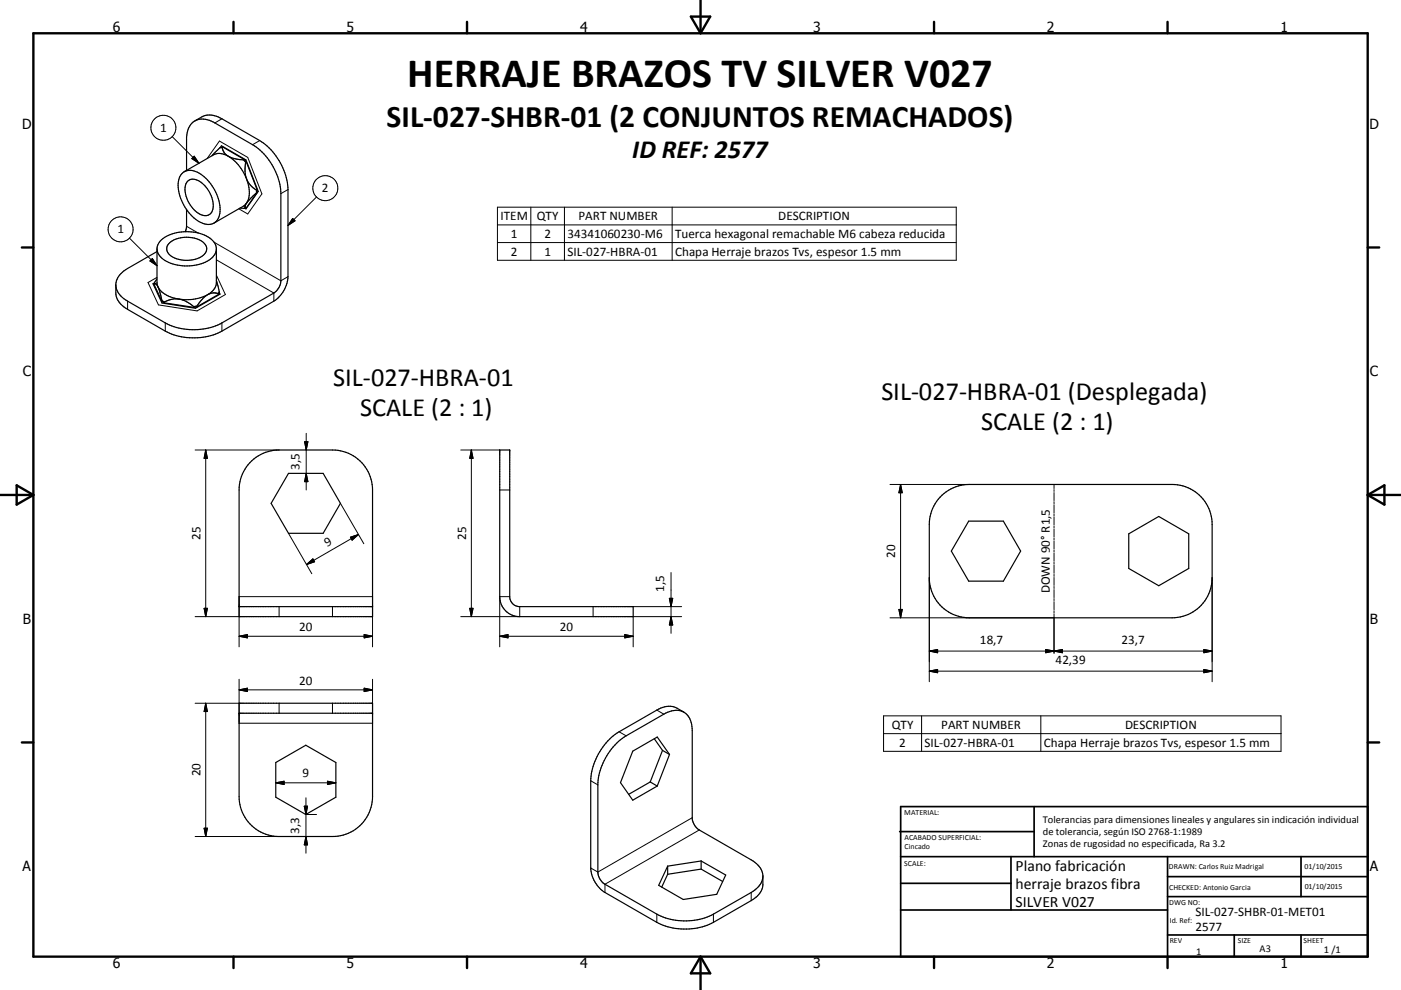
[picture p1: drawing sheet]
<svg xmlns="http://www.w3.org/2000/svg" width="420mm" height="297mm" viewBox="0 0 420 297" stroke-linecap="round" stroke-linejoin="round" font-family="sans-serif">
<g fill="none" stroke="#000" stroke-width=".36">
<path d="M58.4 36.3l2.1-1.2a6 6 0 0 1 6 .5l11.4 6.6a18.8 18.8 0 0 1 8.4 14.7v26.1a9.4 9.4 0 0 1-4.2 7.3l-15.6 9a18.9 18.9 0 0 1-16.9 0l-11.3-6.5a6 6 0 0 1-3.6-4.9v-2.7a6.1 6.1 0 0 1 3.6-4.7l8.8-5M54.4 52.2a4 4 0 0 1 5.3-.3 13.5 13.5 0 0 1 6.2 12.1 3.6 3.6 0 0 1-5.7 2.8 13.1 13.1 0 0 1-6.6-12.9zM55.9 51.1v-10a5 5 0 0 1 4.6-5.4l1.6 .2 1.7 .7 11.9 6.8a18.7 18.7 0 0 1 8.5 14.7v26.1a4.7 4.7 0 0 1-2.1 3.7l-16.2 9.3a18.9 18.9 0 0 1-16.3-.3l-11.3-6.6a6.3 6.3 0 0 1-3.6-4.6M56.2 54.4a3.2 3.2 0 0 1 4.4 .6 8.1 8.1 0 0 1 2.9 8.6 2.67 2.67 0 0 1-4.1 .3 8.6 8.6 0 0 1-3.6-8.8zM66 44.3l-2.5 2.4M66 44.3l.4-.6 7.3 4.3 3.7 9.4-3.7 5.3-.3-.2M66.6 44.2l-.6 .1M66.6 44.2l.6 1.6 1.3 1.1M66.8 44.1l-.8 .2M66.8 44.1l-.2 .1M66.8 44.1l6.5 3.8M68.5 46.9l1.8 .7 2.7 .4"/>
<path d="M68.5 46.9a13.4 13.4 0 0 1 5.4 6.8M68.5 46.9a4.4 4.4 0 0 0-4.5-.4l-8.7 5M73 48l.7 .7M73.3 47.9l.6 .7M73.3 47.9l-.3 .1M73.7 48.7a9.8 9.8 0 0 0 .2 5M73.9 48.6l-.2 .1M73.9 48.6l3.2 8.3M73.9 53.7l1.1 1.8 1.9 1.6M73.9 53.7a8.3 8.3 0 0 1 0 7.2M76.9 57.1v.8M76.9 57.9l-3 3"/>
<path d="M77.1 56.9v.8M77.1 56.9l-.2 .2M77.1 57.7l-.2 .2M77.1 57.7l-3.4 4.8M47.1 74.7v10.1l.3 1.3M48.5 71.9a12.9 12.9 0 0 1 15.2 .2 3.6 3.6 0 0 1-1.1 6 13.1 13.1 0 0 1-14.4-1 3.4 3.4 0 0 1 .3-5.2zM50.6 73.1a8.5 8.5 0 0 1 10.7-.1 2.51 2.51 0 0 1-1.2 4.2 8.7 8.7 0 0 1-9.6-1.1 2.25 2.25 0 0 1 .1-3zM55.9 62.8v5.1l-.3 1.6M64.9 74.7v10.1a4.4 4.4 0 0 1-2.6 3.6M72 62.4l1.4 .1M73.7 62.5h-.3M73.9 60.9l-1 1-8.8 5"/>
<path d="M73.9 60.9a1.1 1.1 0 0 0-.2 1.6M46.2 85.1l2.4 5.4M46.2 85.1l.6 .1 .6 .9M46.3 84.9l-.4 .2 2.7 5.8 10 1.6 7.4-4.3-.3-.4M47.1 83.7l-.9 1.4M47.4 86.1l1.2 4.1M47.4 86.1a8.1 8.1 0 0 0 6.3 3.6M48.6 90.5l.7 .4M48.6 90.2l.7 .4M48.6 90.2v.3M49.3 90.6v.3M49.3 90.9l8.8 1.3"/>
<path d="M53.7 89.7l2.1 .7 2.3 1.6M53.7 89.7l-2.4 .1-2 .8M58.1 92v.2M59 92.1l-.9 .1M59 91.8v.3M59 91.8l-.9 .2M62.3 88.4l-1.6 1.3-1.7 2.1M62.3 88.4a13.8 13.8 0 0 1-8.6 1.3M64.9 84.2l.8 3.3M65.5 88.1v.2M65.5 88.3l-6.5 3.8M65.5 88.1l-.7-.2a3.4 3.4 0 0 0-2.5 .5"/>
<path d="M65.7 87.8l-.2 .5M65.7 87.5v.3M65.7 87.5l-.2 .6M74.9 138.8a12 12 0 0 1 8.8-3.8h16a12 12 0 0 1 12 12v38h-40v-38a11.9 11.9 0 0 1 3.2-8.2zM149.8 135h3v44a2.99 2.99 0 0 0 3 3h34v3h-34a6 6 0 0 1-6-6zM86.5 142h10.4l5.2 9-5.2 9h-10.4l-5.2-9zM282.4 148.6a12 12 0 0 1 8.2-3.3h60.8a12 12 0 0 1 12 12v16a12 12 0 0 1-12 12.1h-60.8a12 12 0 0 1-12-12.1v-16a12 12 0 0 1 3.8-8.7zM290.4 156.3h10.4l5.2 9-5.2 9.1h-10.4l-5.2-9.1zM338.4 160.2l9-5.3 9 5.3v10.3l-9 5.2-9-5.2zM71.7 182h40M71.7 211h40v28a12 12 0 0 1-12 12h-16a12 12 0 0 1-12-12zM71.7 214h40"/>
<path d="M205 213.6l-2.1-1.2a6 6 0 0 0-6 .6l-11.3 6.5a18.8 18.8 0 0 0-8.5 14.7v26.2a9.4 9.4 0 0 0 4.3 7.4l15.5 8.9a18.9 18.9 0 0 0 17 0l11.3-6.5a6 6 0 0 0 3.5-4.9v-2.7a6 6 0 0 0-3.5-4.6l-15.6-9a4.7 4.7 0 0 1-2.1-3.3v-26.5a5.5 5.5 0 0 0-3.6-6 6.9 6.9 0 0 0-4.9 1.1l-11.3 6.5a18.7 18.7 0 0 0-8.5 14.7v26.1a4.6 4.6 0 0 0 2.2 3.7l15.5 9a18.7 18.7 0 0 0 17 0l11.3-6.5a6.1 6.1 0 0 0 3.5-4.7M82.7 228.8l9-5.2 9 5.2v10.4l-9 5.2-9-5.2zM194.9 234.6l-6.4 3.7M194.9 234.6l2.1 1.2M196.2 221.6l2.4 3.5M198.6 225.1l-3.7 9.5M198.6 225.1l2.1 1.2M200.7 226.3l-3.7-5.2-7.3 4.3-3.7 9.4 3.7 5.3 7.3-4.3M200.7 226.3l-3.7 9.5M200.2 259.9v2.4M210.2 258.3l7.4 4.2-2.7 5.8-10.1 1.6-7.3-4.3 2.7-5.7M210.2 258.3v2.4"/>
<path d="M210.2 258.3l-10 1.6M200.2 262.3l-1.8 3.8M210.2 260.7l6.5 3.8M210.2 260.7l-10 1.6"/>
</g>
<g fill="none" stroke="#000" stroke-width=".3">
<path d="M66.5 35.6l-2.1 1.3M51.6 41l8 8M58.2 46.9l1.4 2.1-2.1-1.4zM62.1 47.6l3.7-5.3 8.5 4.9 4.2 11-4.2 6-2.7-1.6M77.9 42.2l-2.2 1.2M86.3 56.9l-2.1 1.2M94.9 59.1l-8.6 8.5M38.8 71.5l8.3 8.2M45 78.3l.7-.7 1.4 2.1zM55.9 67.9l3.5 2M64.2 72.7l20 11.5 2.1-1.2M64.9 78l17.2 9.9v2.4"/>
<path d="M87.7 65.5l.8 .7-2.2 1.4zM149.1 62.2h137.6v15.9h-137.6zM149.1 67.5h137.6M149.1 72.8h137.6M159.1 62.2v15.9M169.2 62.2v15.9M201.5 62.2v15.9M38.3 90.3v2.5M49.6 96.9v2.4M64.9 82.6l2.7 5.8-8.5 4.9-11.6-1.8-3.1-6.7 2.7-1.6M66.5 96.9v2.4M58.5 135h25.2"/>
<path d="M61.7 135v50M61.7 135l.5 2.5h-1zM91.3 132.5h1l-.5 2.5zM91.8 130v17M138.1 135h11.7M141.3 135l.5 2.5h-1zM141.3 135v50M86.5 160l7 12.1M91.8 142l.5 2.5h-1zM102.1 151l7 12.1M149.8 147h3M266.8 145.3h49.2v1.3"/>
<path d="M270 145.3v40.1M270 145.3l.5 2.5h-1zM316 146.9v.6M316 147.8v2.4M316 150.5v.6M316 151.4v2.4M316 154.1v.6M316 155v2.5M316 157.8v.6M316 158.7v2.4M91.9 169.4l1.9-1.7 .5 .8zM105.1 161.2l2.4-.8-1.9 1.7z"/>
<path d="M107.5 160.4l-15.6 9M152.8 179h-3v15.1M200.7 179.5h1l-.5 2.5zM201.2 171.8v18.2M278.6 173.3v31.2M316 161.4v.6M316 162.3v2.4M316 165v.6M316 165.9v2.5M316 168.7v.6M316 169.6v2.4M316 172.3v.6"/>
<path d="M316 173.2v2.4M316 176v.6M316 176.9v2.4M316 179.6v.6M363.4 173.3v31.2M58.5 185h13.2M61.2 182.5h1l-.5 2.5zM71.7 194.1v-15.1h40v15.1M71.7 190.9h40M71.7 190.9l2.5-.5v1zM83.7 182v3M99.7 182v3"/>
<path d="M109.2 190.4l2.5 .5-2.5 .5zM140.8 182.5h1l-.5 2.5zM149.8 190.9h40M149.8 190.9l2.5-.5v1zM155.8 182v3h-17.7M177.8 182v3M187.3 190.4l2.5 .5-2.5 .5zM189.8 182h14.6M201.2 185l.5 2.5h-1zM204.4 185h-14.6v9.1M266.8 185.4h49.2M269.5 182.8h1l-.5 2.6z"/>
<path d="M278.6 195.3h84.8M278.6 195.3l2.5-.5v1zM313.5 194.8l2.5 .5-2.5 .5zM316 180.5v2.4M316 183.2v.6M316 184.1v11.9M316 195.3l2.5-.5v1zM360.9 194.8l2.5 .5-2.5 .5zM58.5 211h13.2M61.7 211v40M61.7 211l.5 2.5h-1zM71.7 203.8v13.2h40v-13.2"/>
<path d="M71.7 207l2.5-.5v1zM71.7 207h40M83.7 211v3M99.7 211v3M109.2 206.5l2.5 .5-2.5 .5zM185.6 219.5l2.1 1.3M196.9 213l2.1 1.3M264.9 214.8h119.2v10.6h-119.2zM276.3 214.8v10.6M278.6 201.4l2.5-.6v1zM278.6 201.4h84.8M312 214.8v10.6"/>
<path d="M360.9 200.8l2.5 .6-2.5 .4zM82.7 234.9h18M82.7 234.9l2.5-.5v1zM91.7 239.4v16.6M98.2 234.4l2.5 .5-2.5 .5zM177.1 234.2l2.1 1.3M264.9 220.1h119.2M58.5 251h25.2M61.2 248.5h1l-.5 2.5zM91.2 241.9h1l-.5 2.5zM91.7 244.4h3.2M91.7 251l.5 2.5h-1z"/>
<path d="M207.5 245.3l-28.3 16.3-2.1-1.2M209.6 249l-28.2 16.3v2.5M196.9 274.3v2.4M213.9 274.3v2.4M225.2 267.8v2.4"/>
<circle cx="49" cy="38.3" r="3.8"/>
<circle cx="97.5" cy="56.5" r="3.7"/>
<circle cx="36.2" cy="68.8" r="3.7"/>
</g>
<g fill="none" stroke="#000" stroke-width=".71">
<path d="M10 10h400v277h-400zM70 6.6v3.4M140 6.6v3.4M207.1 5h5.8l-2.9 5zM210 0v10M280 6.6v3.4M350 6.6v3.4M6.6 74.2h3.4M410 74.2h3.5M0 148.5h10M5 145.6l5 2.9-5 2.9zM410 148.5h10.1"/>
<path d="M410 148.5l5.1-2.9v5.8zM6.6 222.7h3.4M410 222.7h3.5M70 287v3.4M140 287v3.4M210 287v10M210 287l2.9 5h-5.8zM280 287v3.4M350 287v3.4"/>
</g>
<g fill="none" stroke="#000" stroke-width=".51">
<path d="M269.7 249.5h40.3M270 242h140v45h-140zM270 257h140M303.1 257v16M310 242v15M350 257v30M390.1 257v12M270 265h33.1M270 273h80M350 269h60M350 263h60M350 280.5h60"/>
<path d="M370 280.5v6.5M390.1 280.5v6.5"/>
</g>
<g fill="#000" stroke="#000" stroke-width=".3">
<path d="M58.2 46.9l1.4 2.1-2.1-1.4zM45 78.3l.7-.7 1.4 2.1zM87.7 65.5l.8 .7-2.2 1.4zM61.7 135l.5 2.5h-1zM91.3 132.5h1l-.5 2.5zM141.3 135l.5 2.5h-1zM91.8 142l.5 2.5h-1zM270 145.3l.5 2.5h-1zM91.9 169.4l1.9-1.7 .5 .8zM105.1 161.2l2.4-.8-1.9 1.7zM200.7 179.5h1l-.5 2.5zM61.2 182.5h1l-.5 2.5z"/>
<path d="M71.7 190.9l2.5-.5v1zM109.2 190.4l2.5 .5-2.5 .5zM140.8 182.5h1l-.5 2.5zM149.8 190.9l2.5-.5v1zM187.3 190.4l2.5 .5-2.5 .5zM201.2 185l.5 2.5h-1zM269.5 182.8h1l-.5 2.6zM278.6 195.3l2.5-.5v1zM313.5 194.8l2.5 .5-2.5 .5zM316 195.3l2.5-.5v1zM360.9 194.8l2.5 .5-2.5 .5zM61.7 211l.5 2.5h-1z"/>
<path d="M71.7 207l2.5-.5v1zM109.2 206.5l2.5 .5-2.5 .5zM278.6 201.4l2.5-.6v1zM360.9 200.8l2.5 .6-2.5 .4zM82.7 234.9l2.5-.5v1zM98.2 234.4l2.5 .5-2.5 .5zM61.2 248.5h1l-.5 2.5zM91.2 241.9h1l-.5 2.5zM91.7 251l.5 2.5h-1z"/>
</g>
<text font-size="12.6" x="122.1" y="26.2">HERRAJE BRAZOS TV SILVER V027</text>
<text font-size="9.4" x="115.9" y="38">SIL-027-SHBR-01 (2 CONJUNTOS REMACHADOS)</text>
<g font-size="7.9">
<text x="189.6" y="47.5">ID REF: 2577</text>
<text x="99.9" y="115.7">SIL-027-HBRA-01</text>
<text x="107.9" y="124.7">SCALE (2 : 1)</text>
<text x="264.2" y="120.1">SIL-027-HBRA-01 (Desplegada)</text>
<text x="294.1" y="129.1">SCALE (2 : 1)</text>
</g>
<g font-size="4.7">
<text x="304.5" y="261.2">Plano fabricación</text>
<text x="304.5" y="266.6">herraje brazos fibra</text>
<text x="304.5" y="272">SILVER V027</text>
</g>
<g font-size="4.2">
<text x="33.9" y="9.6">6</text>
<text x="103.9" y="9.6">5</text>
<text x="173.9" y="9.6">4</text>
<text x="243.8" y="9.6">3</text>
<text x="313.9" y="9.6">2</text>
<text x="383.9" y="9.6">1</text>
<text x="6.7" y="38.7">D</text>
<text x="410.5" y="38.7">D</text>
<text x="6.9" y="112.9">C</text>
<text x="410.7" y="112.9">C</text>
<text x="6.9" y="187.1">B</text>
<text x="410.7" y="187.1">B</text>
<text x="6.8" y="261.4">A</text>
<text x="410.7" y="261.4">A</text>
<text x="33.9" y="290.4">6</text>
<text x="103.9" y="290.4">5</text>
<text x="173.9" y="290.4">4</text>
<text x="243.8" y="290.4">3</text>
<text x="313.9" y="290.4">2</text>
<text x="383.9" y="290.4">1</text>
</g>
<g font-size="3.9">
<text x="48" y="39.6">1</text>
<text x="96.5" y="57.7">2</text>
<text x="35.2" y="70">1</text>
<text x="150" y="66">ITEM</text>
<text x="153.2" y="71.4">1</text>
<text x="161" y="66.1">QTY</text>
<text x="163.2" y="71.4">2</text>
<text x="170.1" y="71.4">34341060230-M6</text>
<text x="173.4" y="66">PART NUMBER</text>
<text x="202.4" y="71.5">Tuerca hexagonal remachable M6 cabeza reducida</text>
<text x="233.3" y="66.1">DESCRIPTION</text>
<text x="153.2" y="76.7">2</text>
<text x="163.2" y="76.7">1</text>
<text x="170.1" y="76.7">SIL-027-HBRA-01</text>
<text x="202.4" y="76.8">Chapa Herraje brazos Tvs, espesor 1.5 mm</text>
<text x="89.7" y="141" transform="rotate(-90 89.7 141)">3,5</text>
<text x="60.1" y="162" transform="rotate(-90 60.1 162)">25</text>
<text x="139.8" y="162" transform="rotate(-90 139.8 162)">25</text>
<text x="98" y="164" transform="rotate(-30 98 164)">9</text>
<text x="268.4" y="167.3" transform="rotate(-90 268.4 167.3)">20</text>
<text x="199.1" y="177.5" transform="rotate(-90 199.1 177.5)">1,5</text>
<text x="314.7" y="178" transform="rotate(-90 314.7 178)">DOWN 90° R1,5</text>
<text x="89.7" y="189.3">20</text>
<text x="167.8" y="189.3">20</text>
<text x="293.8" y="193.3">18,7</text>
<text x="336.2" y="193.3">23,7</text>
<text x="316.5" y="199.2">42,39</text>
<text x="89.7" y="205.4">20</text>
<text x="267.4" y="218.7">QTY</text>
<text x="282.2" y="218.7">PART NUMBER</text>
<text x="337.3" y="218.7">DESCRIPTION</text>
<text x="269.6" y="224">2</text>
<text x="277.2" y="224">SIL-027-HBRA-01</text>
<text x="312.9" y="224">Chapa Herraje brazos Tvs, espesor 1.5 mm</text>
<text x="60.1" y="232.9" transform="rotate(-90 60.1 232.9)">20</text>
<text x="90.7" y="233.3">9</text>
<text x="89.7" y="250.2" transform="rotate(-90 89.7 250.2)">3,3</text>
<text x="358.4" y="274.9">SIL-027-SHBR-01-MET01</text>
<text x="358.4" y="279.4">2577</text>
</g>
<g font-size="3.1">
<text x="312.7" y="246.8">Tolerancias para dimensiones lineales y angulares sin indicación individual</text>
<text x="312.7" y="250.4">de tolerancia, según ISO 2768-1:1989</text>
<text x="312.7" y="254">Zonas de rugosidad no especificada, Ra 3.2</text>
<text x="358.6" y="286.5">1</text>
<text x="377.6" y="285.6">A3</text>
<text x="396.9" y="285.9">1 /1</text>
</g>
<g font-size="2.4">
<text x="271.1" y="244.4">MATERIAL:</text>
<text x="271.2" y="252">ACABADO SUPERFICIAL:</text>
<text x="271.2" y="254.7">Cincado</text>
<text x="271.1" y="259.7">SCALE:</text>
<text x="350.4" y="260.8">DRAWN: Carlos Ruiz Madrigal</text>
<text x="391.1" y="260.6">01/10/2015</text>
<text x="350.5" y="267">CHECKED: Antonio Garcia</text>
<text x="391.2" y="266.7">01/10/2015</text>
<text x="350.5" y="271.4">DWG NO:</text>
<text x="350.7" y="276.9">Id. Ref:</text>
<text x="350.7" y="282.8">REV</text>
<text x="371.1" y="282.9">SIZE</text>
<text x="390.8" y="283">SHEET</text>
</g>
</svg>
